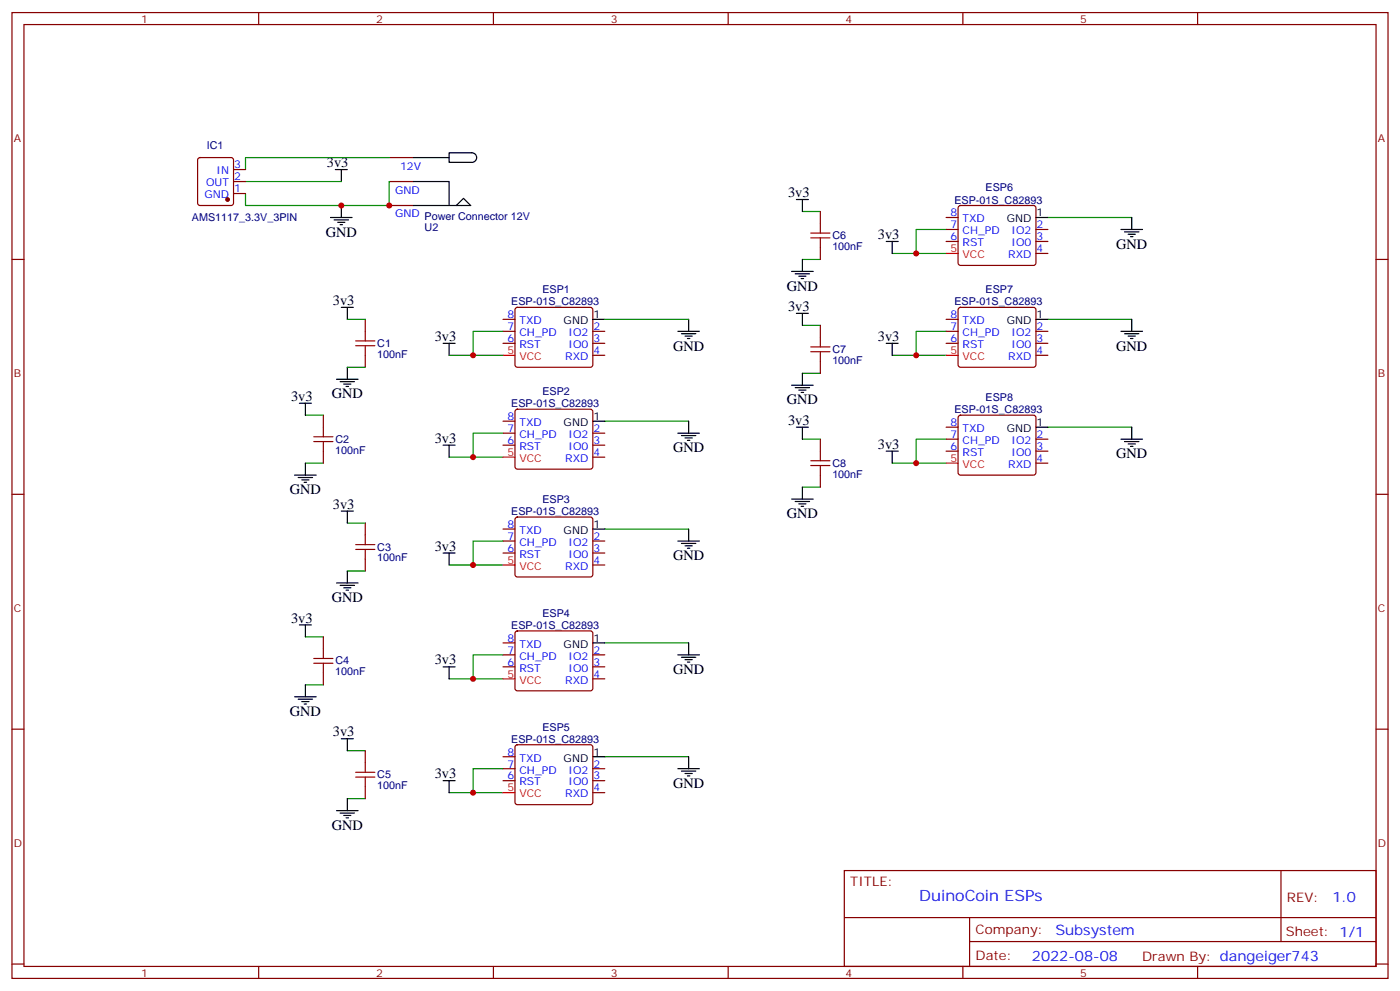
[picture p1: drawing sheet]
<svg xmlns="http://www.w3.org/2000/svg" width="412mm" height="292mm" viewBox="0 0 412 292" stroke-linecap="round" stroke-linejoin="round" font-family="sans-serif">
<g fill="none" stroke="#870000" stroke-width=".35">
<path d="M3.5 3.7h405.4v284.3h-405.4zM7.1 7.2h398.2v277.3h-398.2zM76.2 3.7v3.5M145.3 3.7v3.5M214.5 3.7v3.5M283.6 3.7v3.5M352.8 3.7v3.5M58.4 46.6l.5-.2h9.2l.5 .2 .2 .5v12.7l-.2 .5-.5 .2h-9.2l-.5-.2-.2-.5v-12.7zM68.8 53.4h3.5M68.8 57h3.5M68.8 49.9h3.5M114.7 46.4h7"/>
<path d="M114.7 53.4h7M3.5 76.4h3.6M114.7 60.5h7M241.7 62.3v3.5M241.7 72.8v3.6M278.7 67.6h3.5M278.7 71.1h3.5M278.7 64h3.5M282.5 60.7l.4-.2h21.5l.5 .2 .3 .5v16.2l-.3 .5-.5 .2h-21.5l-.5-.2-.2-.5v-16.2zM305.2 67.6h3.5M305.2 71.1h3.5M305.2 74.6h3.5"/>
<path d="M405.3 76.4h3.6M107.6 94v3.5M148.2 97.5h3.5M148.2 94h3.5M151.9 90.7l.5-.2h21.5l.5 .2 .2 .5v16.2l-.2 .5-.5 .2h-21.5l-.5-.2-.2-.5v-16.2zM174.6 97.5h3.6M241.7 95.8v3.5M278.7 97.5h3.5M278.7 94h3.5M282.5 90.7l.4-.2h21.5l.5 .2 .3 .5v16.2l-.3 .5-.5 .2h-21.5l-.5-.2-.2-.5v-16.2zM305.2 97.5h3.5M107.6 104.6v3.5"/>
<path d="M148.2 101.1h3.5M174.6 101.1h3.6M174.6 104.6h3.6M241.7 106.4v3.5M278.7 101.1h3.5M305.2 101.1h3.5M305.2 104.6h3.5M95.2 122.2v3.6M95.2 132.8v3.5M148.2 127.5h3.5M148.2 131.1h3.5M148.2 124h3.5"/>
<path d="M151.9 120.7l.5-.2h21.5l.5 .2 .2 .5v16.2l-.2 .5-.5 .2h-21.5l-.5-.2-.2-.5v-16.2zM174.6 127.5h3.6M174.6 131.1h3.6M174.6 134.6h3.6M241.7 129.3v3.5M241.7 139.9v3.5M278.7 129.3h3.5M278.7 132.8h3.5M278.7 125.8h3.5M282.5 122.4l.4-.2h21.5l.5 .2 .3 .5v16.3l-.3 .5-.5 .2h-21.5l-.5-.3-.2-.4v-16.3zM305.2 129.3h3.5M305.2 132.8h3.5"/>
<path d="M305.2 136.3h3.5M3.5 145.5h3.6M107.6 154v3.5M148.2 159.3h3.5M148.2 155.8h3.5M151.9 152.4l.5-.2h21.5l.5 .2 .2 .5v16.3l-.2 .5-.5 .2h-21.5l-.5-.3-.2-.4v-16.3zM174.6 159.3h3.6M405.3 145.5h3.6M107.6 164.6v3.5M148.2 162.8h3.5M174.6 162.8h3.6M174.6 166.3h3.6"/>
<path d="M95.2 187.5v3.5M95.2 198.1v3.5M148.2 192.8h3.5M148.2 196.3h3.5M148.2 189.3h3.5M151.9 185.9l.5-.2h21.5l.5 .2 .2 .5v16.3l-.2 .5-.5 .2h-21.5l-.5-.3-.2-.4v-16.3zM174.6 192.8h3.6M174.6 196.3h3.6M174.6 199.8h3.6M3.5 214.7h3.6M151.9 219.5l.5-.2h21.5l.5 .2 .2 .5v16.2l-.2 .5-.5 .2h-21.5l-.5-.2-.2-.5v-16.2zM405.3 214.7h3.6"/>
<path d="M107.6 221v3.5M107.6 231.6v3.5M148.2 226.3h3.5M148.2 229.8h3.5M148.2 222.8h3.5M174.6 226.3h3.6M174.6 229.8h3.6M174.6 233.4h3.6M248.7 256.3h156.6v28.2h-156.6zM377.3 256.3v20.9M248.7 270.1h156.5M285.6 277.2h119.6"/>
<path d="M285.6 270.1v14.2M3.5 283.8h3.6M76.2 284.5v3.5M145.3 284.5v3.5M214.5 284.5v3.5M283.6 284.5v3.5M352.8 284.5v3.5M405.3 283.8h3.6"/>
</g>
<g fill="none" stroke="#000" stroke-width=".35">
<path d="M98.8 49.9h3.5M100.5 49.9v3.5M121.7 53.4h10.6v7.1M121.7 46.4h10.6M139 45h-6.7v2.8h6.7a1.41 1.41 0 0 0 1.4-1.4 1.41 1.41 0 0 0-1.4-1.4M234.6 58.7h3.5M236.4 58.7v3.6M97.4 64h6.3M98.4 64.7h4.3M99.5 65.4h2.1M100.2 66.1h.7M100.5 60.5v3.5"/>
<path d="M121.7 60.5h16.9l-2.1-2.1-2.1 2.1M233.2 79.9h6.3M236.4 76.4v3.5M261.1 71.1h3.5M262.8 71.1v3.5M305.2 64h3.5M330.2 67.6h6.3M331.3 68.3h4.2M332.3 69h2.1M333 69.7h.7M333.4 64v3.6M100.5 90.5h3.6"/>
<path d="M102.3 90.5v3.5M174.6 94h3.6M199.7 97.5h6.3M200.7 98.2h4.3M201.8 99h2.1M202.5 99.7h.7M202.8 94v3.5M234.2 80.6h4.3M234.6 92.3h3.5M235.3 81.3h2.1M236 82h.7M236.4 92.3v3.5"/>
<path d="M305.2 94h3.5M330.2 97.5h6.3M331.3 98.2h4.2M332.3 99h2.1M333 99.7h.7M333.4 94v3.5M88.2 118.7h3.5M90 118.7v3.5M99.1 111.7h6.4M100.2 112.4h4.2M101.2 113.1h2.2M102 113.8h.7"/>
<path d="M102.3 108.1v3.6M130.5 101.1h3.6M132.3 101.1v3.5M233.2 113.4h6.3M234.2 114.1h4.3M235.3 114.8h2.1M236 115.5h.7M236.4 109.9v3.5M261.1 101.1h3.5M262.8 101.1v3.5M86.8 139.9h6.3M90 136.3v3.6"/>
<path d="M130.5 131.1h3.6M132.3 131.1v3.5M174.6 124h3.6M199.7 127.5h6.3M200.7 128.2h4.3M201.8 128.9h2.1M202.5 129.6h.7M202.8 124v3.5M234.6 125.8h3.5M236.4 125.8v3.5M261.1 132.8h3.5M262.8 132.8v3.5"/>
<path d="M305.2 125.8h3.5M330.2 129.3h6.3M331.3 130h4.2M332.3 130.7h2.1M333 131.4h.7M333.4 125.8v3.5M87.8 140.6h4.3M88.9 141.3h2.1M89.6 142h.7M100.5 150.5h3.6M102.3 150.5v3.5M174.6 155.8h3.6"/>
<path d="M199.7 159.3h6.3M200.7 160h4.3M202.8 155.8v3.5M233.2 146.9h6.3M234.2 147.6h4.3M235.3 148.3h2.1M236 149h.7M236.4 143.4v3.5M99.1 171.6h6.4M100.2 172.3h4.2M101.2 173h2.2M102 173.7h.7"/>
<path d="M102.3 168.1v3.5M130.5 162.8h3.6M132.3 162.8v3.5M201.8 160.7h2.1M202.5 161.4h.7M88.2 184h3.5M90 184v3.5M130.5 196.3h3.6M132.3 196.3v3.5M174.6 189.3h3.6M199.7 192.8h6.3M200.7 193.5h4.3"/>
<path d="M201.8 194.2h2.1M202.5 194.9h.7M202.8 189.3v3.5M86.8 205.1h6.3M87.8 205.8h4.3M88.9 206.6h2.1M89.6 207.3h.7M90 201.6v3.5M100.5 217.5h3.6M102.3 217.5v3.5M99.1 238.7h6.4M100.2 239.4h4.2"/>
<path d="M102.3 235.1v3.6M130.5 229.8h3.6M132.3 229.8v3.6M174.6 222.8h3.6M199.7 226.3h6.3M200.7 227h4.3M201.8 227.7h2.1M202.5 228.4h.7M202.8 222.8v3.5M101.2 240.1h2.2M102 240.8h.7"/>
</g>
<g fill="none" stroke="#008700" stroke-width=".35">
<path d="M72.3 53.4h28.2M114.7 53.4v7.1h-42.4v-3.5M114.7 46.4h-42.4v3.5M236.4 62.3h5.3M236.4 76.4h5.3M262.8 74.6h15.9M278.7 67.6h-8.8v7M308.7 64h24.7M102.3 94h5.3M148.2 97.5h-8.9v7.1M178.2 94h24.6M236.4 95.8h5.3"/>
<path d="M278.7 97.5h-8.8v7.1M308.7 94h24.7M102.3 108.1h5.3M132.3 104.6h15.9M236.4 109.9h5.3M262.8 104.6h15.9M90 136.3h5.2M90 122.2h5.2M132.3 134.6h15.9M148.2 127.5h-8.9v7.1M178.2 124h24.6M236.4 129.3h5.3"/>
<path d="M262.8 136.3h15.9M278.7 129.3h-8.8v7M308.7 125.8h24.7M102.3 154h5.3M148.2 159.3h-8.9v7M178.2 155.8h24.6M236.4 143.4h5.3M102.3 168.1h5.3M132.3 166.3h15.9M90 187.5h5.2M132.3 199.8h15.9M148.2 192.8h-8.9v7"/>
<path d="M178.2 189.3h24.6M90 201.6h5.2M102.3 221h5.3M102.3 235.1h5.3M132.3 233.4h15.9M148.2 226.3h-8.9v7.1M178.2 222.8h24.6"/>
</g>
<path d="M278.7 74.6h3.5M148.2 104.6h3.5M278.7 104.6h3.5M148.2 134.6h3.5M278.7 136.3h3.5M148.2 166.3h3.5M148.2 199.8h3.5M148.2 233.4h3.5" fill="none" stroke="#f00" stroke-width=".35"/>
<g fill="none" stroke="#a10000" stroke-width=".35">
<path d="M238.8 68.6h5.7M238.8 70h5.7M241.7 65.8v2.8M241.7 70v2.8M107.6 97.5v2.9M241.7 99.3v2.8M104.8 100.4h5.6M104.8 101.8h5.6M107.6 101.8v2.8M238.8 102.1h5.7M238.8 103.5h5.7M241.7 103.5v2.9"/>
<path d="M92.4 128.6h5.7M92.4 130h5.7M95.2 125.8v2.8M95.2 130v2.8M238.8 135.6h5.7M238.8 137.1h5.7M241.7 132.8v2.8M241.7 137.1v2.8M107.6 157.5v2.8M104.8 160.3h5.6M104.8 161.7h5.6M107.6 161.7v2.9"/>
<path d="M92.4 193.9h5.7M92.4 195.3h5.7M95.2 191v2.9M95.2 195.3v2.8M104.8 227.4h5.6M104.8 228.8h5.6M107.6 224.5v2.9M107.6 228.8v2.8"/>
</g>
<circle cx="67" cy="58.7" r=".53" fill="#870000" stroke="#870000" stroke-width=".35"/>
<g fill="#c00">
<circle cx="114.7" cy="60.5" r=".88"/>
<circle cx="100.5" cy="60.5" r=".88"/>
<circle cx="139.3" cy="104.6" r=".88"/>
<circle cx="139.3" cy="134.6" r=".88"/>
<circle cx="139.3" cy="166.3" r=".88"/>
<circle cx="139.3" cy="199.8" r=".88"/>
<circle cx="139.3" cy="233.4" r=".88"/>
<circle cx="269.9" cy="74.6" r=".88"/>
<circle cx="269.9" cy="104.6" r=".88"/>
<circle cx="269.9" cy="136.3" r=".88"/>
</g>
<text font-size="4.6" fill="#00f" x="270.8" y="265.3">DuinoCoin ESPs</text>
<g font-size="4.2">
<text x="96.3" y="49.2">3v3</text>
<text x="232.1" y="58">3v3</text>
<text x="96" y="69.7">GND</text>
<text x="258.6" y="70.4">3v3</text>
<text x="328.8" y="73.2">GND</text>
<text x="98.1" y="89.8">3v3</text>
<text x="231.8" y="85.5">GND</text>
<text x="232.1" y="91.5">3v3</text>
<text x="128.1" y="100.4">3v3</text>
<text x="258.6" y="100.4">3v3</text>
<text x="198.3" y="103.2">GND</text>
<text x="328.8" y="103.2">GND</text>
<text x="85.7" y="118">3v3</text>
<text x="97.7" y="117.3">GND</text>
<text x="231.8" y="119.1">GND</text>
<text x="232.1" y="125.1">3v3</text>
<text x="128.1" y="130.4">3v3</text>
<text x="198.3" y="133.2">GND</text>
<text x="258.6" y="132.1">3v3</text>
<text x="328.8" y="134.9">GND</text>
<text x="85.4" y="145.5">GND</text>
<text x="98.1" y="149.8">3v3</text>
<text x="231.8" y="152.6">GND</text>
<text x="128.1" y="162.1">3v3</text>
<text x="198.3" y="164.9">GND</text>
<text x="97.7" y="177.3">GND</text>
<text x="85.7" y="183.3">3v3</text>
<text x="128.1" y="195.6">3v3</text>
<text x="198.3" y="198.4">GND</text>
<text x="85.4" y="210.8">GND</text>
<text x="98.1" y="216.8">3v3</text>
<text x="128.1" y="229.1">3v3</text>
<text x="198.3" y="232">GND</text>
<text x="97.7" y="244.3">GND</text>
</g>
<g font-size="4.2" fill="#00f">
<text x="392.5" y="265.6">1.0</text>
<text x="310.9" y="275.1">Subsystem</text>
<text x="304" y="282.9">2022-08-08</text>
</g>
<g font-size="3.9" fill="#800">
<text x="250.5" y="260.9">TITLE:</text>
<text x="379.1" y="265.6">REV:</text>
<text x="287.4" y="275.1">Company:</text>
<text x="378.7" y="275.7">Sheet: 1/1</text>
<text x="287.4" y="282.8">Date:</text>
<text x="336.4" y="282.8">Drawn By: dangeiger743</text>
</g>
<g font-size="3.2" fill="#800">
<text x="41.6" y="6.7">1</text>
<text x="110.8" y="6.7">2</text>
<text x="179.9" y="6.7">3</text>
<text x="249.1" y="6.7">4</text>
<text x="318.2" y="6.7">5</text>
<text x="4.1" y="41.8">A</text>
<text x="405.9" y="41.8">A</text>
<text x="4.1" y="110.9">B</text>
<text x="405.9" y="110.9">B</text>
<text x="4.1" y="180.1">C</text>
<text x="405.9" y="180.1">C</text>
<text x="4.1" y="249.2">D</text>
<text x="405.9" y="249.2">D</text>
<text x="41.6" y="287.5">1</text>
<text x="110.8" y="287.5">2</text>
<text x="179.9" y="287.5">3</text>
<text x="249.1" y="287.5">4</text>
<text x="318.2" y="287.5">5</text>
</g>
<g font-size="3.2" fill="#000080">
<text x="60.9" y="44">IC1</text>
<text x="281.1" y="59.9">ESP-01S_C82893</text>
<text x="290.3" y="56.3">ESP6</text>
<text x="56.6" y="65.1">AMS1117_3.3V_3PIN</text>
<text x="125.1" y="67.9">U2</text>
<text x="245.2" y="70.4">C6</text>
<text x="245.2" y="73.6">100nF</text>
<text x="150.6" y="89.9">ESP-01S_C82893</text>
<text x="159.8" y="86.3">ESP1</text>
<text x="281.1" y="89.9">ESP-01S_C82893</text>
<text x="290.3" y="86.3">ESP7</text>
<text x="111.1" y="105.3">100nF</text>
<text x="111.1" y="102.1">C1</text>
<text x="245.2" y="107.1">100nF</text>
<text x="245.2" y="103.9">C7</text>
<text x="150.6" y="119.9">ESP-01S_C82893</text>
<text x="159.8" y="116.3">ESP2</text>
<text x="290.3" y="118.1">ESP8</text>
<text x="281.1" y="121.7">ESP-01S_C82893</text>
<text x="98.8" y="130.4">C2</text>
<text x="98.8" y="133.5">100nF</text>
<text x="245.2" y="137.4">C8</text>
<text x="245.2" y="140.6">100nF</text>
<text x="159.8" y="148">ESP3</text>
<text x="150.6" y="151.6">ESP-01S_C82893</text>
<text x="111.1" y="165.3">100nF</text>
<text x="111.1" y="162.1">C3</text>
<text x="150.6" y="185.2">ESP-01S_C82893</text>
<text x="159.8" y="181.6">ESP4</text>
<text x="98.8" y="195.6">C4</text>
<text x="98.8" y="198.8">100nF</text>
<text x="159.8" y="215.1">ESP5</text>
<text x="150.6" y="218.7">ESP-01S_C82893</text>
<text x="111.1" y="232.3">100nF</text>
<text x="111.1" y="229.1">C5</text>
</g>
<g font-size="3.2" fill="#00f">
<text x="63.8" y="51.3">IN</text>
<text x="69" y="53.1">2</text>
<text x="69" y="49.6">3</text>
<text x="117.8" y="49.9">12V</text>
<text x="60.2" y="58.4">GND</text>
<text x="60.7" y="54.9">OUT</text>
<text x="69" y="56.6">1</text>
<text x="116.4" y="57">GND</text>
<text x="116.4" y="64">GND Power Connector 12V</text>
<text x="280" y="63.7">8</text>
<text x="283.5" y="65.4">TXD</text>
<text x="280" y="70.7">6</text>
<text x="280" y="67.2">7</text>
<text x="283.5" y="69">CH_PD</text>
<text x="298" y="69">IO2</text>
<text x="305.3" y="67.2">2</text>
<text x="305.3" y="70.7">3</text>
<text x="283.5" y="72.5">RST</text>
<text x="297" y="76">RXD</text>
<text x="298" y="72.5">IO0</text>
<text x="305.3" y="74.3">4</text>
<text x="149.5" y="93.7">8</text>
<text x="153" y="95.4">TXD</text>
<text x="280" y="93.7">8</text>
<text x="283.5" y="95.4">TXD</text>
<text x="149.5" y="100.7">6</text>
<text x="149.5" y="97.2">7</text>
<text x="153" y="99">CH_PD</text>
<text x="167.5" y="99">IO2</text>
<text x="174.8" y="97.2">2</text>
<text x="174.8" y="100.7">3</text>
<text x="280" y="100.7">6</text>
<text x="280" y="97.2">7</text>
<text x="283.5" y="99">CH_PD</text>
<text x="298" y="99">IO2</text>
<text x="305.3" y="97.2">2</text>
<text x="305.3" y="100.7">3</text>
<text x="153" y="102.5">RST</text>
<text x="166.5" y="106">RXD</text>
<text x="167.5" y="102.5">IO0</text>
<text x="174.8" y="104.2">4</text>
<text x="283.5" y="102.5">RST</text>
<text x="297" y="106">RXD</text>
<text x="298" y="102.5">IO0</text>
<text x="305.3" y="104.2">4</text>
<text x="149.5" y="123.6">8</text>
<text x="153" y="125.4">TXD</text>
<text x="280" y="125.4">8</text>
<text x="149.5" y="130.7">6</text>
<text x="149.5" y="127.2">7</text>
<text x="153" y="128.9">CH_PD</text>
<text x="167.5" y="128.9">IO2</text>
<text x="174.8" y="127.2">2</text>
<text x="174.8" y="130.7">3</text>
<text x="280" y="128.9">7</text>
<text x="283.5" y="130.7">CH_PD</text>
<text x="283.5" y="127.2">TXD</text>
<text x="298" y="130.7">IO2</text>
<text x="305.3" y="128.9">2</text>
<text x="153" y="132.5">RST</text>
<text x="166.5" y="136">RXD</text>
<text x="167.5" y="132.5">IO0</text>
<text x="174.8" y="134.2">4</text>
<text x="280" y="132.5">6</text>
<text x="283.5" y="134.2">RST</text>
<text x="297" y="137.8">RXD</text>
<text x="298" y="134.2">IO0</text>
<text x="305.3" y="132.5">3</text>
<text x="305.3" y="136">4</text>
<text x="149.5" y="155.4">8</text>
<text x="149.5" y="158.9">7</text>
<text x="153" y="160.7">CH_PD</text>
<text x="153" y="157.2">TXD</text>
<text x="167.5" y="160.7">IO2</text>
<text x="174.8" y="158.9">2</text>
<text x="149.5" y="162.5">6</text>
<text x="153" y="164.2">RST</text>
<text x="166.5" y="167.7">RXD</text>
<text x="167.5" y="164.2">IO0</text>
<text x="174.8" y="162.5">3</text>
<text x="174.8" y="166">4</text>
<text x="149.5" y="188.9">8</text>
<text x="153" y="190.7">TXD</text>
<text x="149.5" y="196">6</text>
<text x="149.5" y="192.4">7</text>
<text x="153" y="197.7">RST</text>
<text x="153" y="194.2">CH_PD</text>
<text x="167.5" y="194.2">IO2</text>
<text x="167.5" y="197.7">IO0</text>
<text x="174.8" y="192.4">2</text>
<text x="174.8" y="196">3</text>
<text x="166.5" y="201.3">RXD</text>
<text x="174.8" y="199.5">4</text>
<text x="149.5" y="226">7</text>
<text x="149.5" y="222.4">8</text>
<text x="153" y="227.7">CH_PD</text>
<text x="153" y="224.2">TXD</text>
<text x="167.5" y="227.7">IO2</text>
<text x="174.8" y="226">2</text>
<text x="149.5" y="229.5">6</text>
<text x="153" y="231.2">RST</text>
<text x="167.5" y="231.2">IO0</text>
<text x="174.8" y="229.5">3</text>
<text x="174.8" y="233">4</text>
<text x="166.5" y="234.8">RXD</text>
</g>
<g font-size="3.2">
<text x="296.6" y="65.4">GND</text>
<text x="305.3" y="63.7">1</text>
<text x="166" y="95.4">GND</text>
<text x="174.8" y="93.7">1</text>
<text x="296.6" y="95.4">GND</text>
<text x="305.3" y="93.7">1</text>
<text x="166" y="125.4">GND</text>
<text x="174.8" y="123.6">1</text>
<text x="305.3" y="125.4">1</text>
<text x="296.6" y="127.2">GND</text>
<text x="174.8" y="155.4">1</text>
<text x="166" y="157.2">GND</text>
<text x="166" y="190.7">GND</text>
<text x="174.8" y="188.9">1</text>
<text x="166" y="224.2">GND</text>
<text x="174.8" y="222.4">1</text>
</g>
<g font-size="3.2" fill="#f00">
<text x="280" y="74.3">5</text>
<text x="283.5" y="76">VCC</text>
<text x="149.5" y="104.2">5</text>
<text x="153" y="106">VCC</text>
<text x="280" y="104.2">5</text>
<text x="283.5" y="106">VCC</text>
<text x="149.5" y="134.2">5</text>
<text x="153" y="136">VCC</text>
<text x="280" y="136">5</text>
<text x="283.5" y="137.8">VCC</text>
<text x="149.5" y="166">5</text>
<text x="153" y="167.7">VCC</text>
<text x="149.5" y="199.5">5</text>
<text x="153" y="201.3">VCC</text>
<text x="149.5" y="233">5</text>
<text x="153" y="234.8">VCC</text>
</g>
</svg>
